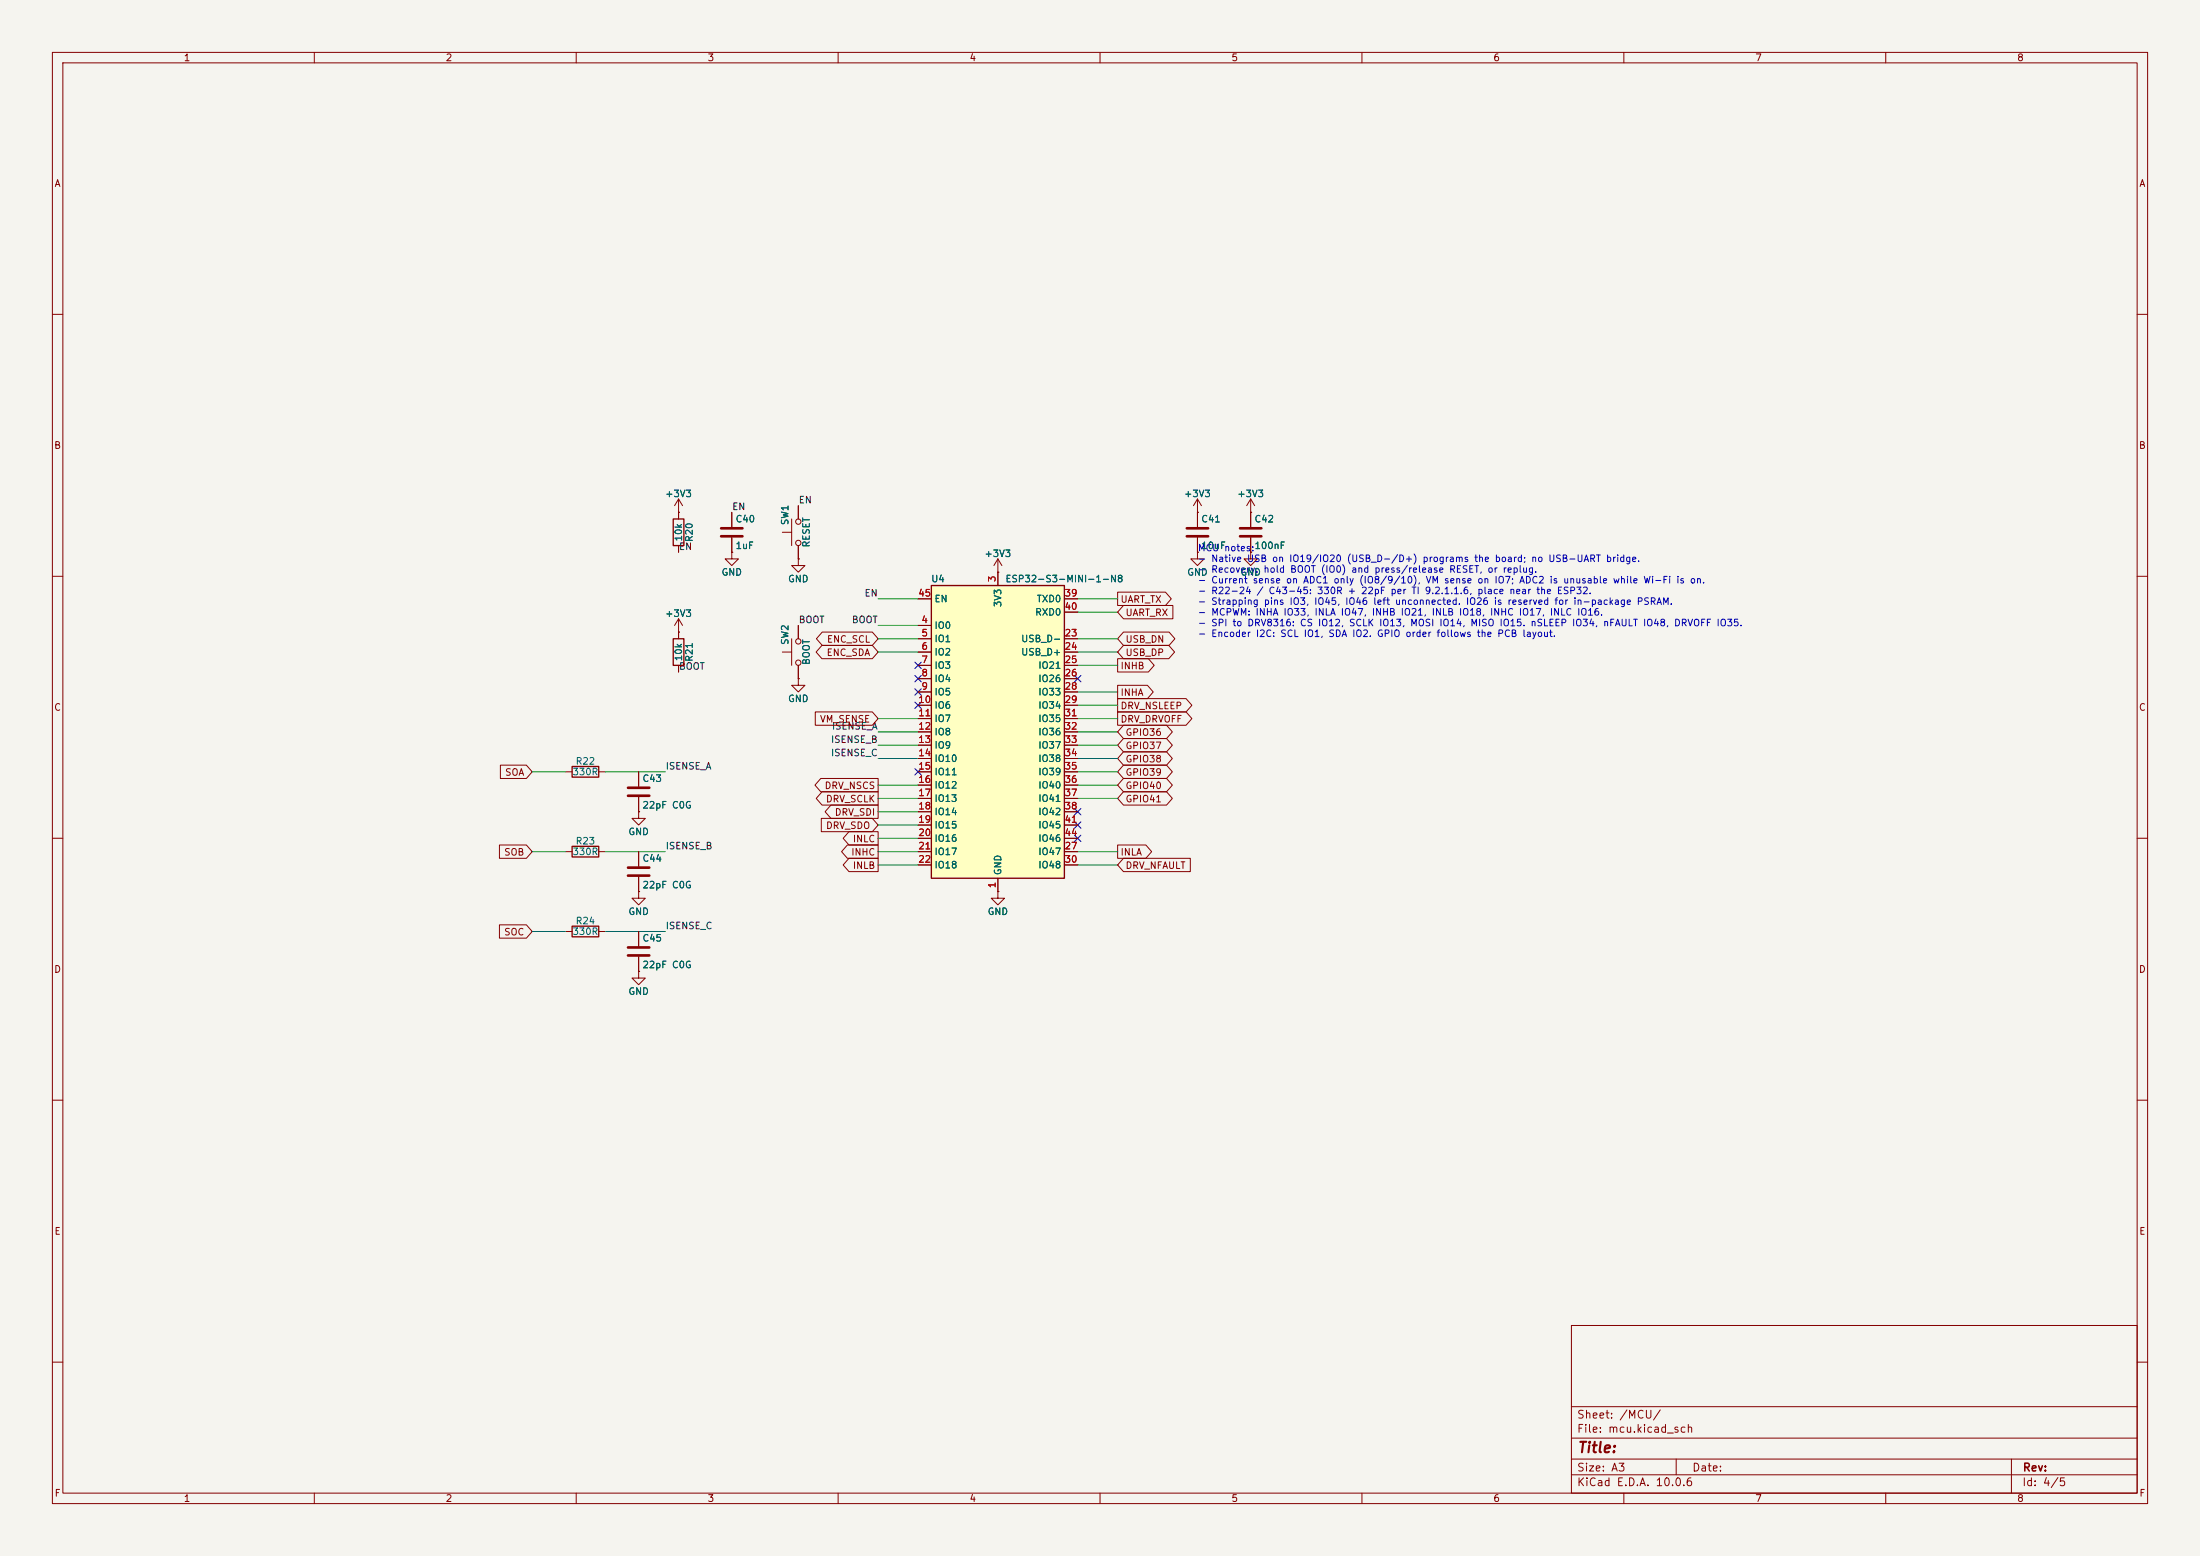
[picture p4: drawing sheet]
<svg xmlns="http://www.w3.org/2000/svg" width="420mm" height="297mm" viewBox="0 0 420 297" stroke-linecap="round" stroke-linejoin="round" font-family="sans-serif">
<path d="M0 0h420v297h-420z" fill="#f5f4ef" stroke="#f5f4ef" stroke-width=".19"/>
<g fill="none" stroke="#840000" stroke-width=".19">
<path d="M10 10h400v277h-400zM12 12h396v273h-396zM60 10v2M110 10v2M160 10v2M210 10v2M260 10v2M310 10v2M360 10v2M10 60h2M408 60h2M129.5 97.8h.1"/>
<path d="M129.5 95.3v2.5M129.5 95.3l-.7 1.2M129.5 95.3l.8 1.2M228.6 97.8h.1M228.6 95.3l-.8 1.2M228.6 95.3l.8 1.2M228.6 95.3v2.5M238.8 97.8h.1M238.8 95.3v5.3M238.8 95.3l-.8 1.2M238.8 95.3l.7 1.2M10 110h2"/>
<path d="M129.5 118.1v3.8M129.5 118.1l-.7 1.3M129.5 118.1l.8 1.3M139.7 105.4v1.3h1.3l-1.3 1.3-1.3-1.3h1.3M139.7 105.4h.1M152.4 106.7v1.3h1.3l-1.3 1.2-1.3-1.2h1.3M152.4 106.7h.1M152.4 119.4v2.5M238.8 102.6v2.8M408 110h2M129.5 120.7h.1M129.5 127v1.3"/>
<path d="M149.4 124.5h1.7M151.1 121.9v5.1M152.4 129.5v1.3h1.3l-1.3 1.3-1.3-1.3h1.3M152.4 129.5h.1M152.4 127v2.5M10 160h2M107.9 147.3h1.3M114.3 147.3h1.3M121.9 154.9v1.3h1.3l-1.3 1.3-1.3-1.3h1.3M121.9 154.9h.1M121.9 147.3v2.8M121.9 152.1v2.8"/>
<path d="M408 160h2M107.9 177.8h1.3M114.3 177.8h1.3M121.9 170.2v1.3h1.3l-1.3 1.2-1.3-1.2h1.3M121.9 170.2h.1M121.9 177.8v2.8M121.9 185.4v1.3h1.3l-1.3 1.3-1.3-1.3h1.3M121.9 185.4h.1M121.9 182.6v2.8M10 210h2M408 210h2M300 253h108v32h-108z"/>
<path d="M10 260h2M300 278.5h108M300 274.5h108M300 268.5h108M320 278.5v3M384 278.5v6.5M408 260h2M60 285v2M110 285v2M160 285v2M210 285v2M260 285v2"/>
<path d="M300 281.5h108M310 285v2M360 285v2"/>
<circle cx="152.4" cy="126.5" r=".51"/>
<circle cx="152.4" cy="122.4" r=".51"/>
</g>
<path d="M128.5 121.9h2.1v5.1h-2.1zM109.2 146.3h5.1v2h-5.1zM109.2 176.8h5.1v2h-5.1z" fill="none" stroke="#840000" stroke-width=".25"/>
<path d="M236.7 100.8h4.1M236.7 102.4h4.1M119.9 150.4h4.1M119.9 151.9h4.1M119.9 180.8h4.1M119.9 182.4h4.1" fill="none" stroke="#840000" stroke-width=".51"/>
<path d="M177.8 111.8h25.4v55.8h-25.4z" fill="#ffffc2"/>
<path d="M128.5 99.1h2.1v5h-2.1zM177.8 111.8h25.4v55.8h-25.4zM109.2 161.5h5.1v2.1h-5.1z" fill="none" stroke="#840000" stroke-width=".25"/>
<g fill="none" stroke="#840000" stroke-width=".19">
<path d="M129.5 97.8h.1M129.5 97.8v1.3M139.7 97.8v2.8M151.1 99.1v5M152.4 96.5v2.6M228.6 97.8h.1M228.6 97.8v2.8M238.8 97.8h.1M238.8 97.8v2.8M129.5 104.1v1.3M139.7 105.4h.1M139.7 102.6v2.8"/>
<path d="M149.4 101.6h1.7M152.4 106.7h.1M152.4 104.1v2.6M152.4 119.4v2.5M175.3 119.4h2.5M175.3 114.3h2.5M190.5 109.2h.1M190.5 106.7v5.1M190.5 106.7l-.8 1.3M190.5 106.7l.8 1.3M203.2 114.3h2.5M203.2 116.8h2.5"/>
<path d="M213.4 113h9.1l1.1 1.3-1.1 1.3h-9.1zM214.5 115.6h9.4v2.5h-9.4l-1.1-1.3zM228.6 105.4v1.3h1.3l-1.3 1.3-1.3-1.3h1.3M228.6 105.4h.1M228.6 102.6v2.8M238.8 105.4v1.3h1.2l-1.2 1.3-1.3-1.3h1.3M238.8 105.4h.1M238.8 102.6v2.8M129.5 120.7h.1M129.5 120.7v1.2M129.5 127v1.3M152.4 129.5h.1"/>
<path d="M152.4 127v2.5M155.6 135.9h10.9l1.1 1.3-1.1 1.2h-10.9zM156.9 123.2h9.6l1.1 1.3-1.1 1.2h-9.6l-1.1-1.2zM157 120.6h9.5l1.1 1.3-1.1 1.3h-9.5l-1.1-1.3zM175.3 121.9h2.5M175.3 124.5h2.5M175.3 127h2.5M175.3 129.5h2.5M175.3 132.1h2.5M175.3 134.6h2.5M175.3 137.2h2.5M175.3 139.7h2.5"/>
<path d="M203.2 121.9h2.5M203.2 124.5h2.5M203.2 127h2.5M203.2 129.5h2.5M203.2 132.1h2.5M203.2 134.6h2.5M203.2 137.2h2.5M203.2 139.7h2.5M213.4 125.7h5.8l1.1 1.3-1.1 1.3h-5.8zM213.4 135.9h13l1.1 1.3-1.1 1.2h-13zM213.4 130.8h5.6l1.2 1.3-1.2 1.3h-5.6zM213.4 133.3h13l1.1 1.3-1.1 1.3h-13z"/>
<path d="M214.5 120.6h8.7l1.1 1.3-1.1 1.3h-8.7l-1.1-1.3zM214.5 138.4h8.2l1.1 1.3-1.1 1.3h-8.2l-1.1-1.3zM214.5 123.2h8.6l1.1 1.3-1.1 1.2h-8.6l-1.1-1.2zM95.5 146h5l1.1 1.3-1.1 1.3h-5zM121.9 154.9h.1M121.9 147.3v2.8M121.9 152.1v2.8M156.7 148.6h10.9v2.5h-10.9l-1.1-1.2zM156.8 156.2h9.7l1.1 1.3-1.1 1.3h-9.7zM156.9 151.1h10.7v2.6h-10.7l-1.1-1.3zM158.6 153.7h9v2.5h-9l-1.1-1.3zM162.1 158.7h5.5v2.6h-5.5l-1.1-1.3z"/>
<path d="M175.3 142.2h2.5M175.3 144.8h2.5M175.3 147.3h2.5M175.3 149.9h2.5M175.3 152.4h2.5M175.3 154.9h2.5M175.3 157.5h2.5M203.2 142.2h2.5M203.2 144.8h2.5M203.2 147.3h2.5M203.2 149.9h2.5M203.2 152.4h2.5"/>
<path d="M203.2 154.9h2.5M203.2 157.5h2.5M214.5 141h8.2l1.1 1.2-1.1 1.3h-8.2l-1.1-1.3zM214.5 143.5h8.2l1.1 1.3-1.1 1.3h-8.2l-1.1-1.3zM214.5 146h8.2l1.1 1.3-1.1 1.3h-8.2l-1.1-1.3zM214.5 148.6h8.2l1.1 1.3-1.1 1.2h-8.2l-1.1-1.2zM214.5 151.1h8.2l1.1 1.3-1.1 1.3h-8.2l-1.1-1.3zM95.3 161.3h5.2l1.1 1.3-1.1 1.2h-5.2zM95.3 176.5h5.2l1.1 1.3-1.1 1.3h-5.2zM107.9 162.6h1.3M114.3 162.6h1.3M121.9 170.2h.1"/>
<path d="M121.9 162.6v2.8M121.9 167.4v2.8M121.9 177.8v2.8M161.8 161.3h5.8v2.5h-5.8l-1.1-1.2zM162.1 163.8h5.5v2.6h-5.5l-1.1-1.3zM175.3 160h2.5M175.3 162.6h2.5M175.3 165.1h2.5M190.5 170.2v1.3h1.3l-1.3 1.2-1.3-1.2h1.3M190.5 170.2h.1M190.5 167.6v2.6M203.2 160h2.5"/>
<path d="M203.2 162.6h2.5M203.2 165.1h2.5M213.4 161.3h5.3l1.2 1.3-1.2 1.2h-5.3zM214.5 163.8h12.7v2.6h-12.7l-1.1-1.3zM121.9 185.4h.1M121.9 182.6v2.8"/>
<circle cx="152.4" cy="99.6" r=".51"/>
<circle cx="152.4" cy="103.6" r=".51"/>
</g>
<path d="M137.7 100.8h4M137.7 102.4h4M226.6 100.8h4M226.6 102.4h4M119.9 165.6h4.1M119.9 167.1h4.1" fill="none" stroke="#840000" stroke-width=".51"/>
<g fill="none" stroke="#009600" stroke-width=".19">
<path d="M167.6 114.3h7.7M167.6 119.4h7.7M205.7 114.3h7.7M205.7 116.8h7.7M167.6 121.9h7.7M167.6 124.5h7.7M167.6 137.2h7.7M167.6 139.7h7.7M205.7 121.9h7.7M205.7 124.5h7.7M205.7 127h7.7M205.7 132.1h7.7"/>
<path d="M205.7 134.6h7.7M205.7 137.2h7.7M205.7 139.7h7.7M101.6 147.3h6.3M115.6 147.3h11.4M167.6 142.2h7.7M167.6 144.8h7.7M167.6 149.9h7.7M167.6 152.4h7.7M167.6 154.9h7.7M167.6 157.5h7.7M205.7 142.2h7.7"/>
<path d="M205.7 144.8h7.7M205.7 147.3h7.7M205.7 149.9h7.7M205.7 152.4h7.7M101.6 162.6h6.3M101.6 177.8h6.3M115.6 162.6h11.4M115.6 177.8h11.4M167.6 162.6h7.7M167.6 165.1h7.7M167.6 160h7.7M205.7 162.6h7.7"/>
<path d="M205.7 165.1h7.7"/>
</g>
<g fill="none" stroke="#000084" stroke-width=".19">
<path d="M174.7 134l1.2 1.2M174.7 131.5l1.2 1.2M174.7 128.9l1.2 1.2M174.7 126.4l1.2 1.2M175.9 134l-1.2 1.2M175.9 131.5l-1.2 1.2M175.9 128.9l-1.2 1.2M175.9 126.4l-1.2 1.2M205.1 128.9l1.2 1.2M206.3 128.9l-1.2 1.2M174.7 146.7l1.2 1.2M175.9 146.7l-1.2 1.2"/>
<path d="M205.1 159.4l1.2 1.2M205.1 156.9l1.2 1.2M205.1 154.3l1.2 1.2M206.3 159.4l-1.2 1.2M206.3 156.9l-1.2 1.2M206.3 154.3l-1.2 1.2"/>
</g>
<text font-size="2" fill="#840000" x="301" y="277.8">Title:</text>
<g font-size="1.5" fill="#840000">
<text x="300.9" y="273.8">File: mcu.kicad_sch</text>
<text x="300.9" y="271.1">Sheet: /MCU/</text>
<text x="300.9" y="281.2">Size: A3</text>
<text x="322.9" y="281.2">Date:</text>
<text x="386" y="281.2">Rev:</text>
<text x="300.9" y="284">KiCad E.D.A. 10.0.6</text>
<text x="385.9" y="284">Id: 4/5</text>
</g>
<g font-size="1.3" fill="#840000">
<text x="35" y="12">1</text>
<text x="85" y="12">2</text>
<text x="135" y="12">3</text>
<text x="185" y="12">4</text>
<text x="235" y="12">5</text>
<text x="285" y="12">6</text>
<text x="335" y="12">7</text>
<text x="385" y="12">8</text>
<text x="10.3" y="36">A</text>
<text x="408.3" y="36">A</text>
<text x="10.2" y="86">B</text>
<text x="408.2" y="86">B</text>
<text x="213.8" y="115.4">UART_TX</text>
<text x="214.8" y="117.9">UART_RX</text>
<text x="157.7" y="125.5">ENC_SDA</text>
<text x="157.8" y="123">ENC_SCL</text>
<text x="214.8" y="123">USB_DN</text>
<text x="214.8" y="125.5">USB_DP</text>
<text x="213.8" y="128.1">INHB</text>
<text x="10.2" y="136">C</text>
<text x="213.8" y="133.1">INHA</text>
<text x="213.8" y="135.7">DRV_NSLEEP</text>
<text x="408.2" y="136">C</text>
<text x="156.4" y="138.2">VM_SENSE</text>
<text x="213.8" y="138.2">DRV_DRVOFF</text>
<text x="214.8" y="140.8">GPIO36</text>
<text x="214.8" y="143.3">GPIO37</text>
<text x="96.3" y="148.4">SOA</text>
<text x="214.8" y="145.8">GPIO38</text>
<text x="214.8" y="148.4">GPIO39</text>
<text x="157.3" y="150.9">DRV_NSCS</text>
<text x="157.6" y="153.5">DRV_SCLK</text>
<text x="159.3" y="156">DRV_SDI</text>
<text x="214.8" y="150.9">GPIO40</text>
<text x="214.8" y="153.5">GPIO41</text>
<text x="157.6" y="158.5">DRV_SDO</text>
<text x="162.7" y="161.1">INLC</text>
<text x="96.1" y="163.6">SOB</text>
<text x="162.4" y="163.6">INHC</text>
<text x="162.7" y="166.2">INLB</text>
<text x="213.8" y="163.6">INLA</text>
<text x="214.8" y="166.2">DRV_NFAULT</text>
<text x="96.1" y="178.9">SOC</text>
<text x="10.2" y="186">D</text>
<text x="408.2" y="186">D</text>
<text x="10.3" y="236">E</text>
<text x="408.3" y="236">E</text>
<text x="10.3" y="286">F</text>
<text x="35" y="287">1</text>
<text x="85" y="287">2</text>
<text x="135" y="287">3</text>
<text x="185" y="287">4</text>
<text x="235" y="287">5</text>
<text x="285" y="287">6</text>
<text x="335" y="287">7</text>
<text x="385" y="287">8</text>
<text x="408.3" y="286">F</text>
</g>
<g font-size="1.3" fill="#006464">
<text x="126.9" y="95.2">+3V3</text>
<text x="225.9" y="95.2">+3V3</text>
<text x="236.1" y="95.2">+3V3</text>
<text x="140.3" y="100">C40</text>
<text x="150.8" y="100.3" transform="rotate(-90 150.8 100.3)">SW1</text>
<text x="229.2" y="100">C41</text>
<text x="239.4" y="100">C42</text>
<text x="130.5" y="103.5" transform="rotate(-90 130.5 103.5)">10k</text>
<text x="132.5" y="103.6" transform="rotate(-90 132.5 103.6)">R20</text>
<text x="140.3" y="105.1">1uF</text>
<text x="154.9" y="104.6" transform="rotate(-90 154.9 104.6)">RESET</text>
<text x="187.8" y="106.6">+3V3</text>
<text x="229.2" y="105.1">10uF</text>
<text x="239.4" y="105.1">100nF</text>
<text x="137.6" y="110.2">GND</text>
<text x="150.3" y="111.5">GND</text>
<text x="177.7" y="111.5">U4</text>
<text x="191.8" y="111.5">ESP32-S3-MINI-1-N8</text>
<text x="226.5" y="110.2">GND</text>
<text x="236.7" y="110.2">GND</text>
<text x="126.9" y="118.1">+3V3</text>
<text x="178.3" y="115.3">EN</text>
<text x="191.5" y="116" transform="rotate(-90 191.5 116)">3V3</text>
<text x="197.5" y="117.8">RXD0</text>
<text x="197.8" y="115.3">TXD0</text>
<text x="150.8" y="123.2" transform="rotate(-90 150.8 123.2)">SW2</text>
<text x="178.3" y="120.3">IO0</text>
<text x="178.3" y="122.9">IO1</text>
<text x="178.3" y="125.4">IO2</text>
<text x="194.8" y="122.9">USB_D-</text>
<text x="194.8" y="125.4">USB_D+</text>
<text x="130.5" y="126.3" transform="rotate(-90 130.5 126.3)">10k</text>
<text x="132.5" y="126.4" transform="rotate(-90 132.5 126.4)">R21</text>
<text x="154.9" y="127" transform="rotate(-90 154.9 127)">BOOT</text>
<text x="178.3" y="128">IO3</text>
<text x="178.3" y="130.5">IO4</text>
<text x="198.1" y="128">IO21</text>
<text x="198.1" y="130.5">IO26</text>
<text x="150.3" y="134.3">GND</text>
<text x="178.3" y="133">IO5</text>
<text x="178.3" y="135.6">IO6</text>
<text x="198.1" y="133">IO33</text>
<text x="198.1" y="135.6">IO34</text>
<text x="178.3" y="138.1">IO7</text>
<text x="178.3" y="140.7">IO8</text>
<text x="178.3" y="143.2">IO9</text>
<text x="198.1" y="138.1">IO35</text>
<text x="198.1" y="140.7">IO36</text>
<text x="198.1" y="143.2">IO37</text>
<text x="109.2" y="148.3">330R</text>
<text x="109.8" y="146.3">R22</text>
<text x="122.5" y="149.6">C43</text>
<text x="178.3" y="145.7">IO10</text>
<text x="178.3" y="148.3">IO11</text>
<text x="198.1" y="145.7">IO38</text>
<text x="198.1" y="148.3">IO39</text>
<text x="122.5" y="154.6">22pF C0G</text>
<text x="178.3" y="150.8">IO12</text>
<text x="178.3" y="153.4">IO13</text>
<text x="178.3" y="155.9">IO14</text>
<text x="198.1" y="150.8">IO40</text>
<text x="198.1" y="153.4">IO41</text>
<text x="198.1" y="155.9">IO42</text>
<text x="109.8" y="161.5">R23</text>
<text x="119.9" y="159.7">GND</text>
<text x="178.3" y="158.4">IO15</text>
<text x="178.3" y="161">IO16</text>
<text x="198.1" y="158.4">IO45</text>
<text x="198.1" y="161">IO46</text>
<text x="109.2" y="163.5">330R</text>
<text x="122.5" y="164.8">C44</text>
<text x="178.3" y="163.5">IO17</text>
<text x="178.3" y="166.1">IO18</text>
<text x="191.5" y="167.2" transform="rotate(-90 191.5 167.2)">GND</text>
<text x="198.1" y="163.5">IO47</text>
<text x="198.1" y="166.1">IO48</text>
<text x="122.5" y="169.9">22pF C0G</text>
<text x="109.2" y="178.8">330R</text>
<text x="109.8" y="176.7">R24</text>
<text x="119.9" y="175">GND</text>
<text x="188.4" y="175">GND</text>
<text x="122.5" y="180">C45</text>
<text x="122.5" y="185.1">22pF C0G</text>
<text x="119.9" y="190.2">GND</text>
</g>
<g font-size="1.3" fill="#0f0f0f">
<text x="139.7" y="97.7">EN</text>
<text x="152.4" y="96.4">EN</text>
<text x="129.5" y="105.3">EN</text>
<text x="152.4" y="119.3">BOOT</text>
<text x="162.5" y="119.3">BOOT</text>
<text x="164.9" y="114.2">EN</text>
<text x="129.5" y="128.1">BOOT</text>
<text x="158.5" y="142.1">ISENSE_B</text>
<text x="158.7" y="139.6">ISENSE_A</text>
<text x="127" y="147.2">ISENSE_A</text>
<text x="158.5" y="144.7">ISENSE_C</text>
<text x="127" y="162.4">ISENSE_B</text>
<text x="127" y="177.7">ISENSE_C</text>
</g>
<g font-size="1.3" fill="#0000c2">
<text x="228.6" y="105.5">MCU notes:</text>
<text x="228.6" y="107.6">- Native USB on IO19/IO20 (USB_D-/D+) programs the board; no USB-UART bridge.</text>
<text x="228.6" y="109.6">- Recovery: hold BOOT (IO0) and press/release RESET, or replug.</text>
<text x="228.6" y="111.7">- Current sense on ADC1 only (IO8/9/10), VM sense on IO7; ADC2 is unusable while Wi-Fi is on.</text>
<text x="228.6" y="113.7">- R22-24 / C43-45: 330R + 22pF per TI 9.2.1.1.6, place near the ESP32.</text>
<text x="228.6" y="115.8">- Strapping pins IO3, IO45, IO46 left unconnected. IO26 is reserved for in-package PSRAM.</text>
<text x="228.6" y="117.8">- MCPWM: INHA IO33, INLA IO47, INHB IO21, INLB IO18, INHC IO17, INLC IO16.</text>
<text x="228.6" y="119.8">- SPI to DRV8316: CS IO12, SCLK IO13, MOSI IO14, MISO IO15. nSLEEP IO34, nFAULT IO48, DRVOFF IO35.</text>
<text x="228.6" y="121.9">- Encoder I2C: SCL IO1, SDA IO2. GPIO order follows the PCB layout.</text>
</g>
<g font-size="1.3" fill="#a90000">
<text x="190.4" y="111.2" transform="rotate(-90 190.4 111.2)">3</text>
<text x="175.2" y="114.2">45</text>
<text x="175.8" y="119.2">4</text>
<text x="203.1" y="114.2">39</text>
<text x="203.1" y="116.7">40</text>
<text x="175.8" y="121.8">5</text>
<text x="175.8" y="124.3">6</text>
<text x="203.1" y="121.8">23</text>
<text x="203.1" y="124.3">24</text>
<text x="175.8" y="126.9">7</text>
<text x="175.8" y="129.4">8</text>
<text x="175.8" y="131.9">9</text>
<text x="203.1" y="126.9">25</text>
<text x="203.1" y="129.4">26</text>
<text x="203.1" y="131.9">28</text>
<text x="175.2" y="134.5">10</text>
<text x="175.2" y="137">11</text>
<text x="203.1" y="134.5">29</text>
<text x="203.1" y="137">31</text>
<text x="175.2" y="139.6">12</text>
<text x="175.2" y="142.1">13</text>
<text x="203.1" y="139.6">32</text>
<text x="203.1" y="142.1">33</text>
<text x="175.2" y="144.6">14</text>
<text x="175.2" y="147.2">15</text>
<text x="175.2" y="149.7">16</text>
<text x="203.1" y="144.6">34</text>
<text x="203.1" y="147.2">35</text>
<text x="203.1" y="149.7">36</text>
<text x="175.2" y="152.3">17</text>
<text x="175.2" y="154.8">18</text>
<text x="203.1" y="152.3">37</text>
<text x="203.1" y="154.8">38</text>
<text x="175.2" y="157.3">19</text>
<text x="175.2" y="159.9">20</text>
<text x="203.1" y="157.3">41</text>
<text x="203.1" y="159.9">44</text>
<text x="175.2" y="162.4">21</text>
<text x="175.2" y="165">22</text>
<text x="203.1" y="162.4">27</text>
<text x="203.1" y="165">30</text>
<text x="190.4" y="169.6" transform="rotate(-90 190.4 169.6)">1</text>
</g>
</svg>
